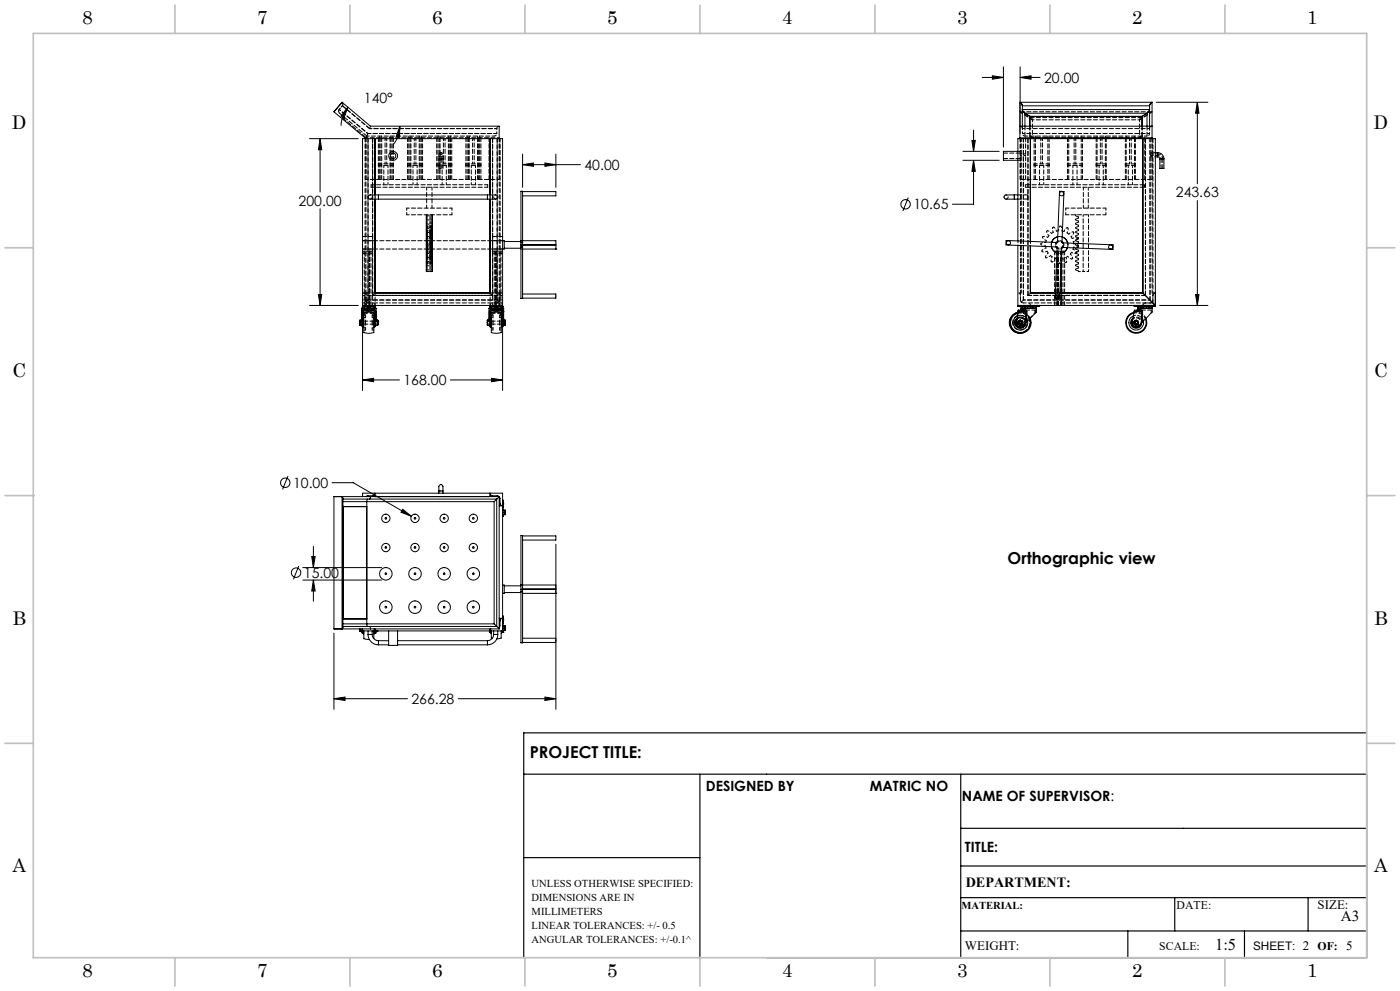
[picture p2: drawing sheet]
<svg xmlns="http://www.w3.org/2000/svg" width="420mm" height="297mm" viewBox="0 0 420 297" stroke-linecap="round" stroke-linejoin="round" font-family="sans-serif">
<g fill="none" stroke="#000" stroke-width=".35">
<path d="M410 219.6h-252.9v67.4M157.1 232h252.9v55h-180M210 232v55M288.2 232v55M157.1 257h52.9M288.2 248.2h121.8M288.2 259.5h121.8M288.2 279h121.8M288.2 269h121.8M338.3 279v8M352.4 269v10M373.3 279v8"/>
<path d="M392.4 269v10"/>
</g>
<g fill="none" stroke="#c0c0c0" stroke-width=".5">
<path d="M10 10h400v277h-400zM52.5 1.5v8.5M105 1.5v8.5M157.5 1.5v8.5M210 10h.1M210 1.5v8.5M262.5 1.5v8.5M315 1.5v8.5M367.5 1.5v8.5M1.5 74.3h8.5M410 74.3h8.5M1.5 148.5h8.5"/>
<path d="M10 148.5h.1M410 148.5h.1M410 148.5h8.5M1.5 222.8h8.5M410 222.8h8.5M52.5 287v8.5M105 287v8.5M157.5 287v8.5M210 287h.1M210 287v8.5M262.5 287v8.5M315 287v8.5"/>
<path d="M367.5 287v8.5"/>
</g>
<g fill="none" stroke="#000" stroke-width=".3">
<path d="M104.4 32.1l-1.2 3.2-.9-.6zM104.4 32.1l-1.5 2.6-.6 3M119.9 37.8l-.1 3.3-.9-.1zM119.9 37.8l-.4 2.9-1.5 2.7M292.1 39v6.4M294.7 23.2h6.3M297.7 22.7l3.3 .5-3.3 .5zM301 20v24.1M306 37.8h39.6M306 23.2l3.3-.5v1zM306 20v21.6M306 23.2h6"/>
<path d="M306.7 31.7h38.2M306.7 31.7v6.1M307.5 33.9l-.8-1.1h38.2l-.8 1.1M307.5 33.9l1.5 1M307.5 33.9h36.6M307.5 33.9v3.9M309 34.9h33.6M309 34.9v2.9M342.6 34.9v2.9M344.1 33.9l-1.5 1M344.1 33.9v3.9M344.9 31.7v6.1"/>
<path d="M345.6 30.7h-39.6l.5 .4 .2 .6M345.6 30.7l-.6 .6-.1 .4M345.6 30.7l-.5 .4-.2 .6M345.6 30.7v10.9M346.9 30.7h15.5M359.2 30.7l.5 3.2h-1zM359.2 30.7v24.4M92.9 41.6h14.6M96 41.6l.5 3.3h-1zM96 41.6v15.9M109.7 41.5v.1M109.8 41.6l-9.6-8.1 2.4-2.8 8.5 7.1h38.7v3.8"/>
<path d="M112.5 41.6v16.8M112.5 59.7v28.1h34.5v-28.1M113.5 58.4h-2.1a.69 .69 0 0 0-1 .7 .69 .69 0 0 0 1 .6h2.1M113.5 58.4v1.3M113.5 58.4h32.7M113.5 59.7h32.7M146.2 58.4h2.2a.69 .69 0 0 1 .9 .7 .69 .69 0 0 1-.9 .6h-2.2M146.2 58.4v1.3M147 41.6v16.8M156.3 57.3h.5v16.7h-.5zM156.8 49.4l3.3-.5v.9zM156.8 57.4h10v1.3h-10"/>
<path d="M156.8 46.2v10M156.8 49.4h17.3M163.5 48.9l3.3 .5-3.3 .4zM166.8 46.2v10M272.5 59.2l-1.6 4M288.9 45.4h10.9M288.9 48h10.9M291.6 42.1h1l-.5 3.3zM292.1 48l.5 3.4h-1zM292.1 48v13.2h-6.4M304.3 58.4h-2.1a.69 .69 0 0 0-1 .7 .69 .69 0 0 0 1 .6h2.1M304.3 58.4v1.3"/>
<path d="M304.3 58.4h1.1M304.3 59.7h1.1M305.4 45.4h-4.4v2.6h4.4M306 41.3h39.6M309.1 41.6v30.8M342.9 41.6v46.2M346.6 45.8h.7M346.6 47h.7M347.3 47l.5 .2 .1 .4M347.3 45.8a1.87 1.87 0 0 1 1.9 1.8M347.3 45.8v1.2M347.9 47.6v2.9h1.3v-2.9"/>
<path d="M347.9 47.6h1.3M96 62.6v28.9M150.8 72.1h.5v2.5h-.5M151.3 74.4h5M151.3 72.4h5M156.3 74.2h.5v15.3h-.5zM156.3 73.4h10.5M156.3 72.1h.5M156.8 72.1h10v1.3M156.8 74v.2M156.8 74.6h10M166.8 74.6h.1"/>
<path d="M166.8 73.4v1.2M301.8 72.1l15.3 .6 .8-15.4 1.3 .1-.6 15.3 15.3 .7v1.4l-15.3-.7-.7 15.4-1.4-.1 .7-15.3-15.4-.7zM305.4 72.2v-30.6h41.2v50.3h-6.3v-.4M305.4 73.6v18.3h6.5v-.4M309.1 73.7v14.1h7.5M315.4 73.9l.5 1.1 1.2 .8M316.8 74l.3 .4M317.1 74.2h.1M317.3 72.3l-.4 .4M317.3 71l-1 .5-.8 1.1M318.4 77.1v14.4M318.6 72.4l.3 .4"/>
<path d="M318.7 71l1.1 .8 .5 1M318.9 74.2l-.4 .3M320.3 74.2l-.8 1.1-1.1 .5M359.2 60.1v31.4M92.9 91.5h14.6M95.5 88.3h1l-.5 3.2zM108 96.7v.4M108 96.1v.2M108 96.7v.6M108 97.3v.2M108 96.1v.6M108 96.3v.4"/>
<path d="M108 95.9v.2M108 97.1h.6M108 96.3h.6M108 97.5h.6M108 95.9h.6M108 97.1v.2M108.4 92.5h4.5M108.4 92.5v3.4M108.6 93.3h.1M108.6 93.3v3.2M108.6 96.5v1.4h.3v-1.4M108.6 96.5h.3"/>
<path d="M108.7 92.2l-.3 .3M108.7 92.2h3.9M108.7 92.2l.1-50.6h42v50.6M108.7 91.9h3.9v.3M108.8 91.5h42M108.8 92.8v24.2M108.9 96.5l.1-3.3h3.3l.1 3.3M108.9 97.2h.1M108.9 96.3h.1M109 93l-.4 .3M109 93h3.3M109.1 93.8l.4-.1a3.9 3.9 0 0 1 2.6 .2v5.7a3.4 3.4 0 0 1-3 0z"/>
<path d="M109.1 95.2v3M109.1 92.7l-.1 .3M109.1 92.7h3M109.1 92.7l-.2 .1-.3 .5M109.1 94.5l-.2 .5M110.7 91.9v.3M112.1 95.2v3M112.1 92.7l.2 .3M112.1 92.7l.5 .3 .1 .3M112.1 94.5l.3 .5M112.3 93l.4 .3M112.3 97.2h.1"/>
<path d="M112.3 96.3h.1M112.4 96.5v1.4h.3v-1.4M112.4 96.5h.3M112.5 91.5v.4M112.6 92.2l.3 .3M112.7 93.3h.1M112.7 97.1h.6M112.7 96.3h.6M112.7 93.3v3.2M112.7 97.5h.6M112.7 95.9h.6M112.7 93.3v2.6"/>
<path d="M112.9 92.5v3.4M113.3 96.3v.4M113.3 95.9v.2M113.3 97.1v.2M113.3 97.2h.1M113.3 96.3h.1M113.3 97.3v.2M113.3 96.1v.2M113.3 96.7v.4M113.3 96.7v.6M113.3 96.1v.6M113.3 96.3v.9"/>
<path d="M146.2 96.1l.1 .2M146.2 96.7l.1 .4M146.2 96.7v.6M146.2 97.3l.1 .2M146.2 96.1v.6M146.3 96.3l-.1 .4M146.3 95.9l-.1 .2M146.3 97.1h.5M146.3 96.3h.5M146.3 97.5h.5M146.3 95.9h.5M146.3 97.1l-.1 .2"/>
<path d="M146.7 92.5h4.4M146.7 92.5v3.4M146.8 96.5v1.4h.3v-1.4M146.8 93.3h.1M146.8 96.5h.3M146.8 93.3v3.2M147 92.2l-.3 .3M147 92.2h3.8M147 91.9h3.8M147 91.5v.7M147.1 96.5l.1-3.3h3.4v3.3M147.1 97.2h.1"/>
<path d="M147.1 96.3h.1M147.2 93l-.4 .3M147.2 93h3.3M147.4 92.7l-.2 .3M147.4 92.7h3M147.4 92.7l-.5 .3-.1 .3M147.4 93.8l.3-.1a3.8 3.8 0 0 1 2.7 .2v5.7a3.3 3.3 0 0 1-3 0zM147.4 95.2v3M147.4 94.5l-.3 .5M148.9 91.9v.3M150.4 95.2l.1 .1v2.8l-.1 .1M150.4 94.5l.2 .5"/>
<path d="M150.4 92.7l.1 .3M150.4 92.7l.4 .3 .1 .3M150.5 93l.4 .3M150.5 97.2h.1M150.5 96.3h.1M150.6 96.5v1.4h.3v-1.4M150.6 96.5h.3M150.8 92.2l.3 .3M150.8 91.9h.1M150.8 92.8v24.2M150.9 93.3h.1M150.9 97.1l.7 .1"/>
<path d="M150.9 97.5h.6M150.9 95.9h.6M150.9 93.3v3.2M151.1 92.5v3.4M151.5 95.9l.1 .2M151.6 96.7v.6M151.6 96.1v.6M151.6 97.3l-.1 .2M151.6 96.3v.9M151.6 96.3h-.7M156.3 89.4h.5M156.8 88.1h10v1.3h-10"/>
<path d="M305.1 95.7a1.43 1.43 0 0 0 .4 2.3 1.43 1.43 0 0 0 2.1-1.1M305.2 95.4a1.67 1.67 0 0 0 .2 2.8 1.67 1.67 0 0 0 2.4-1.5M305.3 94.7a2.2 2.2 0 0 0-1.2 2.8 2.2 2.2 0 0 0 2.7 1.3 2.2 2.2 0 0 0 1.5-2.6M305.3 93.6a3.2 3.2 0 0 0-2.5 3.5 3.2 3.2 0 0 0 3.2 2.8M305.4 93.3l-.1 .4M305.4 93.3h2.4M305.4 93.8a2.96 2.96 0 0 0-2.1 3.8 2.96 2.96 0 0 0 3.8 1.9 2.96 2.96 0 0 0 1.8-3.9M305.4 96.7l.4 .6M305.4 96.7v.4l.4 .2M305.5 93.6a3.2 3.2 0 0 0-2.4 4 3.2 3.2 0 0 0 4.1 2.1 3.2 3.2 0 0 0 1.8-4.3M305.5 91.5v.4M305.6 93l-.6 3.5a1.19 1.19 0 0 0 .6 1.3 1.19 1.19 0 0 0 1.4-.3l.8-.8"/>
<path d="M305.8 97.3h.7M305.8 96.1l-.4 .6M305.8 96.1h.7M305.8 97.3l.3 .2 .4-.2M305.8 96.1l.3-.2 .4 .2M305.8 96.1l-.4 .2v.4M306.3 92.7l-.2 .3M306.3 92.5h.2M306.3 92.7h.2M306.3 91.9v.3h.5M306.3 92.5v.2M306.5 92.7l-.2 .3"/>
<path d="M306.5 96.1l.3 .6M306.5 96.1l.3 .2v.4M306.5 92.5h4.4M306.5 92.7h.6M306.5 91.9v.3M306.5 92.5v.2M306.6 92.2l-.3 .3M306.7 92.2l-.2 .3M306.8 96.7l-.3 .6M306.8 96.7v.4l-.3 .2M307 93h-1.6v.3M307 93l.8 .3"/>
<path d="M307.1 92.7l.6 .3 .2 .3M307.1 92.7l-.1 .3M307.6 91.9v.3M307.8 93.3h.1M307.8 93.3v3.4M307.9 96.6l-.1 .1M307.9 93.3v3.3M309.8 91.9v.3M310.7 92.2l.2 .3M310.9 92.5v1l-3 3.1M310.9 91.9v.3h-4.1M317.4 89.5v2"/>
<path d="M318 87.8h24.9M339.8 95.7a1.43 1.43 0 0 0 .4 2.3 1.43 1.43 0 0 0 2.1-1.1M339.9 95.4a1.68 1.68 0 0 0 .2 2.8 1.68 1.68 0 0 0 2.4-1.5M340 94.7a2.2 2.2 0 0 0-1.2 2.8 2.2 2.2 0 0 0 2.7 1.3 2.2 2.2 0 0 0 1.5-2.6M340.2 93.8a2.95 2.95 0 0 0-2.2 3.7 2.95 2.95 0 0 0 3.8 2 2.95 2.95 0 0 0 1.8-3.9M340.2 96.7l.3 .6M340.2 96.7v.4l.3 .2M340.2 93.6a3.2 3.2 0 0 0-2.4 4 3.2 3.2 0 0 0 4.1 2.1 3.2 3.2 0 0 0 1.9-4.3M340.3 93.3l-.6 3.2a1.19 1.19 0 0 0 .6 1.3 1.19 1.19 0 0 0 1.4-.3l.8-.8M340.3 93.3h2.2M340.5 97.3h.7M340.5 97.3l.4 .2 .3-.2"/>
<path d="M340.5 96.1h.7M340.5 96.1l.4-.2 .3 .2M340.5 96.1l-.3 .6M340.5 96.1l-.3 .2v.4M341.2 96.1l.4 .2v.4M341.2 96.1l.4 .6M341.2 92.7l-.2 .3M341.2 91.9v.3h4.5v-.3M341.2 92.5h4.5M341.2 92.7h.6M341.2 92.5v.2M341.5 92.2l-.3 .3"/>
<path d="M341.6 96.7l-.4 .6M341.6 96.7v.4l-.4 .2M341.7 93l.8 .3M341.7 93h-1.4v.3M341.8 92.7l.6 .3 .2 .3M341.8 92.7l-.1 .3M342.3 91.9h.1M342.3 91.9v.3M342.5 93.3h.1M342.5 93.3v3.4M342.6 96.6l-.1 .1M342.6 93.3v3.3"/>
<path d="M342.9 87.8l3.7 3.7h-41.2M344.6 91.9h.1M344.6 91.9v.3M345.4 92.2l.3 .3M345.7 92.5v1l-3.1 3.1M346.6 87.8l-.7 .5v1.6a.85 .85 0 0 1-.9 .9h-1.5l-.4 .2-.2 .5M347.9 91.5h14.5M358.7 88.3h1l-.5 3.2zM108.8 113.9l3.3-.5v1zM108.8 113.9h11M135.1 113.9h15.7M147.5 113.4l3.3 .5-3.3 .5z"/>
<path d="M86.4 142.7l-1.6 4M99.6 144.7h6.4l17.4 10M102.6 148.8l.3 .6M102.6 148.8v39.7l.3-.5v-38.6M102.9 151.7l.1 .1M102.9 149.6h46.1M102.9 150.4h45.3M103 151.8v33.7M103 151.8h7M108.8 148.8v-1h42v41.3h-42v-.6M110.3 149.6l-.3 .6v36.9l.3 .6M111.1 148.8l-.2 .8"/>
<path d="M111.8 148.6l.6-.4 .1-.4v1M112.5 148.6h-2.3l-.4 .2M120.8 152.6l2.6 2.1-3.1-1.2zM131.7 147.1v-.7a.76 .76 0 0 1 .6-1.2 .76 .76 0 0 1 .6 1.2v.7M131.7 148.8h.1M131.7 147.1h1.2M131.7 147.1v.7M132.9 148.8h.1M132.9 147.1v.7M147 148.6h2.3l.5 .2M147.8 148.6l-.7-.4-.1-.4v1M148.2 150.4v36.6"/>
<path d="M149 149.6l-.8 .8M149 149.6v38.1M149.8 148.8l.2 .5v2.3M149.8 148.8l-.8 .8M149.8 148.8h-49.6v39.7h49.6M149.8 148.8v39.7M149.8 151.6h1M150 150.8l.1 .4 .7 .4M150.8 152.1h.1M150.8 149.9h.1M150.8 150.5v1M150.8 149.9l.3 .9-.3 1.3"/>
<path d="M150.8 154.1l.1 .1M150.9 151.8v.1M150.9 151.9l-.1 .4M150.9 151.9l-.1 2.8M150.9 153.6h.6M150.9 152.9h.6M151.5 152.9l.1 .3M151.5 153.6l.1 .3M151.6 153.2v.7M151.6 153.2l-.1 .4M151.6 153.9l-.1 .4M151.6 153.9v.4h-.7"/>
<path d="M151.6 154h.1M151.6 153.1h.1M151.6 153.1v.9M89.6 169.6l-1.6 4M90.8 170.1h23.7M90.8 173.8h23.7M93.5 166.8h1l-.5 3.3zM94 163.8v6.3M94 173.8v6.4M94 173.8l.5 3.3h-1zM150.8 175.3h.5v2.5h-.5M151.3 177.6h5"/>
<path d="M151.3 175.6h5M156.3 160.5h.5v16.7h-.5zM156.3 177.3h.5v15.3h-.5zM156.3 176.6h.5M156.3 175.3h.5M156.8 175.3h10v1.3M156.8 177.2v.1M156.8 160.6h10v1.3h-10M156.8 176.6h10M156.8 177.8h10M166.8 177.8h.1M166.8 176.6v1.2"/>
<path d="M166.8 163.1v49.5M100.2 189.8v22.8M102.9 187.7h46.1M102.9 187h45.3M103 185.5l-.1 .1M103 185.5h7M107.9 188.8l.1 .4M107.9 188.5v.3M108 189.2h.6M108 188.5l-.1 .3M108.6 189.6h.1M108.6 188.5v1.1"/>
<path d="M108.6 189.6h.3M108.8 189l-.2 .1M108.9 189.6l.1-.5 .1 .9M108.9 189.6h.1M109.1 189.1v2.3l1.7 .3M110.4 190.1a3.1 3.1 0 0 0 3.1 3.1M110.4 190.1h1.3M110.4 189.1v1M110.9 187.7l.2 .8M111.7 190.1a1.93 1.93 0 0 0 1.8 1.9M111.7 189.1v1M112.1 189.1v2.3"/>
<path d="M112.2 188.5l.3 .6v-.6M112.3 189.1l-.2 .9M112.4 189.1h.1M112.4 189.6h.1M112.4 189.1v.5M112.4 189.6h.3M112.7 189.1h.1M112.7 189.6h.1M112.7 189.1v.5M112.7 189.2h.6M113.3 189.1v.1M113.5 192v1.2"/>
<path d="M113.5 192h3.1M113.5 193.2h3.1M116.6 189.1v4.3h2.7v-4.3M119.3 192h26.9M119.3 193.2h26.9M146.2 192v1.2M146.8 189.5h.1M146.8 189.1v.4M146.8 189.5h.3M147 188.5v.6l.3-.6M147.1 189.5h.1M147.1 189.1v.4"/>
<path d="M147.2 189.1l.2 .7M147.4 189.1v2.1l.3 .1M148.1 190.1a1.93 1.93 0 0 1-1.9 1.9M148.1 190.1h1.2M148.1 189.1v1M148.2 187l.8 .7M149 187.7l.8 .8M149.3 190.1a3.1 3.1 0 0 1-3.1 3.1M149.3 189.1v1M149.8 185.3h1l-.6 .3-.2 .5M150 185.3v2.3l-.2 .5M150.4 189.1v2.1l-1.4 .3"/>
<path d="M150.5 189.1v.7h-.1M150.6 189.5h.1M150.6 189.1v.4M150.6 189.5h.3M150.8 186.8h.1M150.8 184.6h.1M150.8 185.2v1.1M150.8 184.6l.3 .9-.3 1.4M150.8 188.8l.1 .1M150.9 186.5v.1M150.9 189.5h.1M150.9 186.6l-.1 .4"/>
<path d="M150.9 186.6v2.9M150.9 188.3h.6M150.9 187.6h.6M151.5 187.6l.1 .4M151.5 188.3l.1 .4M151.6 188.7l-.1 .3M151.6 188v.7M151.6 188l-.1 .3M151.6 188.7v.3h-.7M151.6 188.7h.1M151.6 187.9h.1M151.6 187.9v.8"/>
<path d="M156.3 192.6h.5M156.8 191.3h10v1.2h-10M100.2 209.4h22M100.2 209.4l3.3-.5v1zM137.5 209.4h29.3M163.5 208.9l3.3 .5-3.3 .5z"/>
<circle cx="117.9" cy="46.7" r="1.34"/>
<circle cx="117.9" cy="46.7" r=".82"/>
<circle cx="318.5" cy="58.1" r=".63"/>
<circle cx="271.7" cy="61.2" r="1.41"/>
<circle cx="302.5" cy="72.8" r=".63"/>
<circle cx="333.2" cy="74" r=".63"/>
<circle cx="306.1" cy="96.7" r=".36"/>
<circle cx="306.2" cy="96.7" r=".45"/>
<circle cx="317.2" cy="88.7" r=".63"/>
<circle cx="340.9" cy="96.7" r=".45"/>
<circle cx="340.9" cy="96.7" r=".37"/>
<circle cx="85.6" cy="144.7" r="1.41"/>
<circle cx="115.7" cy="155.3" r="1.25"/>
<circle cx="115.8" cy="155.4" r=".24"/>
<circle cx="124.5" cy="155.3" r="1.25"/>
<circle cx="124.5" cy="155.4" r=".24"/>
<circle cx="133.3" cy="155.3" r="1.26"/>
<circle cx="133.3" cy="155.4" r=".24"/>
<circle cx="142" cy="155.3" r="1.26"/>
<circle cx="142" cy="155.4" r=".24"/>
<circle cx="88.8" cy="171.6" r="1.41"/>
<circle cx="115.7" cy="172" r="1.87"/>
<circle cx="115.7" cy="164.1" r="1.25"/>
<circle cx="115.8" cy="172" r=".24"/>
<circle cx="115.8" cy="164.1" r=".24"/>
<circle cx="124.5" cy="172" r="1.87"/>
<circle cx="124.5" cy="164.1" r="1.25"/>
<circle cx="124.5" cy="172" r=".24"/>
<circle cx="124.5" cy="164.1" r=".24"/>
<circle cx="133.2" cy="172" r="1.87"/>
<circle cx="133.3" cy="164.1" r="1.26"/>
<circle cx="133.3" cy="172" r=".24"/>
<circle cx="133.3" cy="164.1" r=".24"/>
<circle cx="142" cy="164.1" r="1.26"/>
<circle cx="142" cy="172" r="1.86"/>
<circle cx="142" cy="172" r=".24"/>
<circle cx="142" cy="164.1" r=".24"/>
<circle cx="115.7" cy="182" r="1.88"/>
<circle cx="115.8" cy="182" r=".25"/>
<circle cx="124.5" cy="182" r="1.88"/>
<circle cx="124.5" cy="182" r=".25"/>
<circle cx="133.2" cy="182" r="1.88"/>
<circle cx="133.3" cy="182" r=".25"/>
<circle cx="142" cy="182" r=".25"/>
<circle cx="142" cy="182" r="1.87"/>
</g>
<circle cx="317.9" cy="73.4" r="1.25" fill="none" stroke="#808080" stroke-width=".3"/>
<path d="M95.5 88.3h1l-.5 3.2zM96 41.6l.5 3.3h-1zM147.5 113.4l3.3 .5-3.3 .5zM108.8 113.9l3.3-.5v1zM119.9 37.8l-.1 3.3-.9-.1zM104.4 32.1l-1.2 3.2-.9-.6zM163.5 48.9l3.3 .5-3.3 .4zM156.8 49.4l3.3-.5v.9zM359.2 30.7l.5 3.2h-1zM358.7 88.3h1l-.5 3.2zM306 23.2l3.3-.5v1zM297.7 22.7l3.3 .5-3.3 .5zM291.6 42.1h1l-.5 3.3zM292.1 48l.5 3.4h-1zM163.5 208.9l3.3 .5-3.3 .5zM100.2 209.4l3.3-.5v1zM93.5 166.8h1l-.5 3.3zM94 173.8l.5 3.3h-1zM120.8 152.6l-.5 .9 3.1 1.2z" fill="#000"/>
<path d="M111 58.4a.62 .62 0 0 1 .7 .6 .62 .62 0 0 1-.7 .7M148.7 58.4a.62 .62 0 0 0-.6 .6 .62 .62 0 0 0 .6 .7M301.8 58.4a.62 .62 0 0 1 .7 .6 .62 .62 0 0 1-.7 .7" fill="none" stroke="#000" stroke-width=".3" stroke-dasharray="1.3 .6" stroke-dashoffset="1"/>
<g fill="none" stroke="#000" stroke-width=".3" stroke-dasharray="1.3 .6" stroke-dashoffset=".5">
<path d="M132.3 47.6h.2h-.5h.3M309 40.8l.7 .5M342.6 40.8l-.7 .5M345.2 46.6h2.1M347.3 46.1v.5v-.5M347.3 46.1h-2.1M348.8 47.6h-.5h.5M108.8 75.3h1M108.8 75.9h1M109.8 75.3h1M109.8 70.9h-1M110.8 75.3h1"/>
<path d="M127.9 72.1v-1M127.9 69.1v-1M129.4 72.1v-1M129.4 69.1v-1M135.6 62.4h-13.6M135.6 64.4h-13.6M147.8 75.3h1M148.8 75.3h1M149.8 75.3h1M149.8 75.9h1M150.8 70.9h-1M316.4 75.3h1"/>
<path d="M317.4 75.3h1M318.4 75.3h1M323.5 80l-.9-.4M323.5 79.1l-.9 .3M323.5 78.7l-.9-.3M323.5 77.8l-.9 .3M323.5 77.5l-.9-.4M323.5 76.6l-.9 .3M323.5 76.2l-.9-.3M323.5 75.3l-.9 .4M323.5 75l-.9-.3M323.5 74.1l-.9 .3"/>
<path d="M323.5 73.7l-.9-.3M323.5 72.8l-.9 .4M323.5 72.5l-.9-.3M323.5 71.6l-.9 .3M323.5 71.2l-.9-.3M323.5 70.3l-.9 .4M323.5 70l-.9-.3M323.5 69.1l-.9 .3M323.5 68.7l-.9-.3M323.5 67.8l-.9 .4M323.5 67.5l-.9-.3M323.5 66.6l-.9 .3"/>
<path d="M323.5 66.3l-.9-.4M323.5 65.4l-.9 .3M323.5 65l-.9-.3M109.7 96.7v-2.2M109.7 98.9v-2.2M109.8 87.8h-1M111.7 96.7v-2.2M111.7 98.9v-2.2M111.8 88.5l.7-.7M147.8 88.5l-.8-.7M147.9 96.7v-2.2M147.9 98.9v-2.2"/>
<path d="M149.8 87.8h1M149.9 96.7v-2.2M149.9 98.9v-2.2M306.4 87.8h-1M306.8 92.9l.9 .4M306.9 92.7l.8 .6M307 92.9l.8 .4M307.7 93.3l-.9-.4M307.7 93.3h-2.1M307.7 93.3l-.8-.6M307.9 93.3l-.8-.6M308.4 88.5l.7-.7"/>
<path d="M310.8 93.5v-1M323.5 81.2l-.9-.3M323.5 80.3l-.9 .3M341.7 92.9l.9 .4M342.6 93.3l-.8-.6M345.6 87.8h1"/>
</g>
<g fill="none" stroke="#000" stroke-width=".3" stroke-dasharray="1.3 .6">
<path d="M101.9 33.9l8.2 6.9M102.7 35.2l.3-.3M342.6 35.2h-33.6M109.7 41.2l.4-.4M109.8 41.5v-.2M110.1 40.8v.5M113.5 49.1v.5M113.9 40.8v.5M114.3 49.1v.5M114.5 40.8v.5M115.5 41.6h.5M117 41.3v-.5"/>
<path d="M117.3 49.6v-.5M117.6 41.3v-.5M118 49.6v-.5M122.3 49.1v.5M122.6 40.8v.5M123 49.1v.5M123.3 40.8v.5M124.3 41.6h.5M125.8 41.3v-.5M126 49.6v-.5M126.4 41.3v-.5M126.8 49.6v-.5"/>
<path d="M131 49.1v.5M131.4 40.8v.5M131.8 49.1v.5M132 40.8v.5M133 41.6h.5M134.5 41.3v-.5M134.8 49.6v-.5M135.1 41.3v-.5M135.5 49.6v-.5M139.8 49.1v.5M140.1 40.8v.5M140.5 49.1v.5"/>
<path d="M140.8 40.8v.5M141.8 41.6h.5M143.3 41.3v-.5M143.5 49.6v-.5M143.9 41.3v-.5M144.3 49.6v-.5M146 41.5l.1-.2M147.8 41.5v47M156.3 57.4h.5M301 47.5h5M306 45.9h-5M308.3 59v-.6"/>
<path d="M308.3 59.7v-.7M308.4 41.5v47M309 41.2h33.6M309 41.2v-.4M309.7 41.5v-.2M310.2 49.1v.5M310.6 40.8v.5M312.2 41.6h.5M314.4 41.3v-.5M314.7 49.6v-.5M320.2 49.1v.5M320.6 40.8v.5"/>
<path d="M322.2 41.6h.5M324.4 41.3v-.5M324.7 49.6v-.5M328.9 49.1v.5M329.1 40.8v.5M330.1 41.6h.5M331.6 41.3v-.5M331.9 49.6v-.5M337.6 49.1v.5M337.9 40.8v.5M338.9 41.6h.5M340.4 41.3v-.5"/>
<path d="M340.6 49.6v-.5M341.9 41.3v.2M342.6 41.2v-.4M343.6 41.5v47M127.9 64.4h.1M127.9 64.4v.3M127.9 65v-.3M127.9 66.9v.3M127.9 67.5v-.3M127.9 65.7v.2M127.9 66.3v-.4M127.9 65.7v-.3"/>
<path d="M127.9 66.9v-.3M127.9 68.2v-.4M127.9 68.2v.2M127.9 69.4v.3M127.9 69.4v-.3M127.9 68.7v-.3M127.9 70v-.3M127.9 71.9v-.3M127.9 70.7v-.4M127.9 71.2v-.3M127.9 70.7v.2M127.9 75v-.3"/>
<path d="M127.9 71.9v.3M127.9 73.7v-.3M127.9 74.4v.3M127.9 72.5v-.3M127.9 73.2v-.4M127.9 73.2v.2M127.9 75.7v-.4M127.9 74.4v-.3M127.9 76.2v-.3M127.9 75.7v.2M127.9 78.1v.3M127.9 77.5v-.4"/>
<path d="M127.9 76.9v-.3M127.9 76.9v.2M127.9 78.1v-.3M127.9 79.4v.2M127.9 79.4v-.3M127.9 80v-.4M127.9 78.7v-.3M127.9 65.4v-.4M127.9 66.6v-.3M127.9 70.3v-.3M127.9 69.1v-.4M127.9 67.8v-.3"/>
<path d="M127.9 71.6v-.4M127.9 72.8v-.3M127.9 74.1v-.4M127.9 75.3v-.3M127.9 77.8v-.3M127.9 76.6v-.4M127.9 79.1v-.4M127.9 73.3v-.3M127.9 73.7v-.4M127.9 72.7v.3M127.9 75.4v-.2M127.9 75.5v-.1"/>
<path d="M127.9 71.1v-.2M127.9 70.8v.1M127.9 77.3v-.2M127.9 72.7v-.6M127.9 69.3v-.2M127.9 75.8v-.3M127.9 70.8v-.2M127.9 78.5v-.1M127.9 68.1v-.1M127.9 78.5v.5M127.9 68v-.2M127.9 79h.1"/>
<path d="M129.4 73.3v-.3M129.4 73.7v-.4M129.4 73v-.3M129.4 75.4v-.2M129.4 75.5v-.1M129.4 71.1v-.2M129.4 70.9v-.1M129.4 77.3v-.2M129.4 72.7v-.6M129.4 69.3v-.2M129.4 75.8v-.3M129.4 70.8v-.2"/>
<path d="M129.4 78.5v-.1M129.4 68.1v-.1M129.4 79v-.5M129.4 68v-.2M129.4 79h.1M129.7 64.4h.1M129.7 64.4v.3M129.7 65v-.3M129.7 66.9v.3M129.7 67.5v-.3M129.7 65.7v.2M129.7 66.3v-.4"/>
<path d="M129.7 65.4v.3M129.7 66.6v.3M129.7 67.8v.4M129.7 68.2v.2M129.7 69.4v.3M129.7 69.1v.3M129.7 68.7v-.3M129.7 70v-.3M129.7 71.6v.3M129.7 70.3v.4M129.7 71.2v-.3M129.7 70.7v.2"/>
<path d="M129.7 75v-.3M129.7 71.9v.3M129.7 73.7v-.3M129.7 74.4v.3M129.7 72.5v-.3M129.7 72.8v.4M129.7 73.2v.2M129.7 75.3v.4M129.7 74.1v.3M129.7 76.2v-.3M129.7 75.7v.2M129.7 78.1v.3"/>
<path d="M129.7 77.5v-.4M129.7 76.6v.3M129.7 76.9v.2M129.7 77.8v.3M129.7 79.4v.2M129.7 79.1v.3M129.7 80v-.4M129.7 78.7v-.3M129.7 65.4v-.4M129.7 66.6v-.3M129.7 70.3v-.3M129.7 69.1v-.4"/>
<path d="M129.7 67.8v-.3M129.7 71.6v-.4M129.7 72.8v-.3M129.7 74.1v-.4M129.7 75.3v-.3M129.7 77.8v-.3M129.7 76.6v-.4M129.7 79.1v-.4M156.3 74.1h.5M156.3 74.2h.5M156.3 74.1v-.1M156.3 72.8h.5"/>
<path d="M156.3 72.6h.5M156.3 72.7h.5M156.3 74.7h.5M156.3 74.1h.1M156.3 73.4h.5M312.3 73.3v-.3M312.6 75.4l-.1-.2M312.7 71.1l.2-.2M313.8 77.3l-.2-.2M314 69.3l.2-.2M315.4 73.9v-.5M315.6 78.5l-.2-.1"/>
<path d="M315.8 68.1l.3-.1M317.8 79h-.3M318 67.8h.3M319.9 78.6l-.2 .1M320.1 68.2l.3 .2M320.4 73.4l-.1-.6M321.8 77.4l-.2 .2M321.9 69.5l.2 .2M322.6 79.4v.2M322.6 78.1v.3M322.6 76.9v.2M322.6 75.7v.2"/>
<path d="M322.6 74.4v.3M322.6 73.2v.2M322.6 71.9v.3M322.6 70.7v.2M322.6 69.4v.3M322.6 68.2v.2M322.6 66.9v.3M322.6 65.7v.2M322.6 64.4v.3M322.8 64.4h-.2M323 75.6l-.1 .3M323.1 71.3l.1 .3"/>
<path d="M323.5 73.5v.3M323.5 79.1v-.4M323.5 77.8v-.3M323.5 76.6v-.4M323.5 75.3v-.3M323.5 74.1v-.4M323.5 72.8v-.3M323.5 71.6v-.4M323.5 70.3v-.3M323.5 69.1v-.4M323.5 67.8v-.3M323.5 66.6v-.3"/>
<path d="M323.5 65.4v-.4M108.5 95.8a2.21 2.21 0 0 1 2.2-2.3 2.21 2.21 0 0 1 2.2 2.3M108.6 96.7v-.1M108.9 93.3l.1-.4M108.9 96.5v-3.2M108.9 97.5h-.3M108.9 93.3h.1M108.9 96.7v-.2M109 92.9h-.2M109 93.2l.3-.3M109.1 91.5v.3M109.2 98.9h.5"/>
<path d="M109.2 98.2l.5 .2M109.7 94.5h-.5M109.7 95l-.5 .2M109.7 91.8v-.3M111.7 91.5v.3M111.7 98.9h.5M111.7 98.4l.5-.2M111.8 88.5v-47M112.2 94.5h-.5M112.2 95.2l-.5-.2M112.3 91.8v-.3M112.3 93.2l-.3-.3"/>
<path d="M112.3 92.9l.1 .4M112.4 93.3h.1M112.4 93.3v3.2M112.4 96.5v.2M112.6 92.9h-.3M112.7 97.5h-.3M112.7 96.6v.1M127.9 80.6v-.3M127.9 80.6v.3M127.9 81.2v-.3M127.9 80.3v-.3M127.9 81.4v-.2"/>
<path d="M129.7 80.3v.3M129.7 80.6v.3M129.7 81.2v-.3M129.7 80.3v-.3M129.7 81.2v.2M146.7 95.8a2.21 2.21 0 0 1 2.2-2.3 2.21 2.21 0 0 1 2.2 2.3M146.9 96.7l-.1-.1M147.1 93.3l.1-.4M147.1 96.5v-3.2M147.2 97.5h-.3M147.2 93.3h-.1M147.2 96.7l-.1-.2"/>
<path d="M147.2 92.9h-.2M147.3 93.2l.3-.3M147.3 91.5v.3M147.4 98.9h.5M147.4 98.2l.5 .2M147.9 94.5h-.5M147.9 95l-.5 .2M147.9 91.8v-.3M149.9 91.5v.3M149.9 98.9h.5M149.9 98.4l.5-.2M150.4 94.5h-.5"/>
<path d="M150.4 95.2l-.5-.2M150.5 91.8v-.3M150.5 93.2l-.3-.3M150.6 92.9l.1 .4M150.6 93.3h.1M150.7 93.3v3.2M150.7 96.5l-.1 .2M150.8 92.9h-.2M150.9 97.5h-.3M151 96.6l-.1 .1M305.3 96.3v.4M305.3 96.7v.4"/>
<path d="M305.3 97.1l.3 .2M305.4 93.2h.2M305.6 96.1l-.3 .2M305.6 97.3l.4 .2M305.8 91.5v.3M306 91.5v.3M306 95.9l-.4 .2M306 97.5l.3-.2M306.3 97.3l.4-.2M306.3 96.1l-.3-.2M306.4 91.8v-.3M306.5 92.7h.4"/>
<path d="M306.6 91.8v-.3M306.6 92.9l-.4 .3M306.7 97.1v-.4M306.7 96.7v-.4M306.7 96.3l-.4-.2M306.8 92.9l-.5 .3M306.8 92.9l.1-.2M306.8 93.2l.3-.3M306.9 92.7h-.5M307 92.9l.1-.2M307 93.2l.3-.3M307.1 92.7h-.6"/>
<path d="M307.2 92.9h-.1M307.3 92.9h-.3M307.5 92.2v-.4M307.6 92.9l.3 .4M307.7 93.3h.1M307.7 93.3h.2M307.7 96.6v-3.3M307.7 93.3v3.3M307.7 96.6v.1M307.8 92.9h-.2M307.8 92.9l.2 .4M307.8 92.9h-.5"/>
<path d="M307.9 93.3h.1M307.9 93.3l-.3-.4M307.9 93.3v3.2M307.9 96.5v-3.2M307.9 96.6v-3.3M308 93.3l-.2-.4M308 93.3v3.2M308 96.5v-3.2M308.4 88.5v-47M309.7 92.2v-.4M310.7 91.5v.3M310.8 92.2v-.4"/>
<path d="M310.8 92.5l-.3-.3M310.9 91.5v.3M311.3 91.8v-.3M311.5 91.8v-.3M311.7 91.8v-.3M322.6 80.6v.3M323.5 81.2v.2M323.5 80.3v-.3M340.7 91.5v.3M341.3 91.8v-.3M341.5 92.9l-.4 .3M341.7 93.2l.3-.3"/>
<path d="M341.7 92.9l.1-.2M341.8 92.7h-.5M342 92.9h-.3M342.5 92.9l.3 .4M342.5 92.9h-.5M342.6 93.3h.2M342.6 93.3h.1M342.6 96.6v-3.3M342.8 93.3l-.3-.4M342.8 93.3v3.2M342.8 96.5v-3.2M343.6 88.5v-47"/>
<path d="M345.6 91.5v.3M345.9 88.5v-47M346.2 91.8v-.3"/>
</g>
<g fill="none" stroke="#000" stroke-width=".3" stroke-dasharray="1.3 .6" stroke-dashoffset=".4">
<path d="M111.2 37.8l-.3 .7M306.7 37.8v.7M344.9 38.5v-.7M110.1 40.8l-.3 .7M110.3 40l-.2 .8M111.3 55.4v.7M132.3 47.6h-.6h1.2h-.6M146.3 55.4v.7M149.8 41.5v46.3M304.3 59v-.6v1.3v-.7M307.5 40.8h36.6M307.6 55.4v.7"/>
<path d="M343.4 55.4v.7M345.6 41.5v46.3M348.8 47.6a1.5 1.5 0 0 0-1.5-1.5M111.8 75.8v15.7M111.8 75.8v-2.4M127.9 74.3v.9M128 62.4v-6.3M129.4 75.2v-.9M129.6 62.4v-6.3M147.8 75.8v-2.4M147.8 75.8v15.7M315.4 73.4l.1-.8"/>
<path d="M318.9 74.1l.2-.7M320.3 74.2l.1-.8M325 62.4v-6.3M326.5 62.4v-6.3M108.6 96.6l-.1-.7M109.8 87.8v-46.3M109.8 90.5l.6-.6M112.9 95.9l-.2 .7M146.8 96.6l-.1-.7M149.8 90.5l-.6-.6M151.1 95.9l-.1 .7M303.8 96.7a2.2 2.2 0 0 1 3.2-2 2.2 2.2 0 0 1 .3 3.8 2.2 2.2 0 0 1-3.5-1.4v-.4"/>
<path d="M305.3 96.7l.3 .6M305.4 93.3h2.3M305.5 93.8a2.95 2.95 0 0 1 3.4 1.8M305.6 93.3h2.3M305.6 97.3h.7M305.6 96.1l-.3 .6M306.3 96.1h-.7M306.3 97.3l.4-.6M306.3 96.7a.37 .37 0 0 0-.5-.3 .37 .37 0 0 0-.1 .6 .37 .37 0 0 0 .6-.2v-.1M306.4 87.8v-46.3M306.4 90.5l.6-.6M306.7 96.7l-.4-.6"/>
<path d="M306.8 93.2l.9 .1M307 93.2l.8 .1M307 90.8h36.6M307.7 93.3h-2.3M307.7 93.3l-.9-.1M307.9 93.3h-2.3M307.9 93.3l-.9-.1M309.1 95.4a3.2 3.2 0 0 0-3.6-1.8M310.5 93.8v-.9M310.6 93.8v-.9M310.8 93.5l-3.1 3.1M340.2 93.8a2.95 2.95 0 0 1 3.4 1.8"/>
<path d="M340.3 93.3h2.3M341.7 93.2l.9 .1M342.6 93.3h-2.3M342.6 93.3l-.9-.1M343.8 95.4a3.2 3.2 0 0 0-3.6-1.8M345 90.8h.9M345.4 93.8v-.9M345.9 90.8v-.9"/>
</g>
<g fill="none" stroke="#000" stroke-width=".3" stroke-dasharray="1.3 .6" stroke-dashoffset=".8">
<path d="M101.8 32.8l8.5 7.2M110.3 40l-8.5-7.2M132.3 46.1a.25 .25 0 0 0-.2 .4 .25 .25 0 0 0 .4 0 .25 .25 0 0 0-.1-.4h-.1M306 46.6h1.7M307.7 46.1h-1.7M347.3 46.6a1 1 0 0 1 1 1M127.9 73h1.5M127.9 75.2h1.5M127.9 70.9h1.5M127.9 77.1h1.5M127.9 69.1h1.5M127.9 78.4h1.5"/>
<path d="M127.9 68h1.5M127.9 79h1.5M127.9 67.8h1.5M127.9 78.7h1.5M127.9 68.4h1.5M127.9 77.6h1.5M127.9 75.9h1.5M127.9 69.7h1.5M127.9 73.8h1.5M127.9 71.6h1.5M127.9 73.7h1.5M127.9 75.5h1.5"/>
<path d="M127.9 74.6h1.5M127.9 74.1h1.5M129.4 73.3h-1.5M129.4 73.7h-1.5M129.4 72.7h-1.5M129.4 75.4h-1.5M129.4 74.3h-1.5M129.4 72.1h-1.5M129.4 71.1h-1.5M129.4 75.3h-1.5M129.4 71.2h-1.5M129.4 77.3h-1.5"/>
<path d="M129.4 75.8h-1.5M129.4 70.6h-1.5M129.4 69.3h-1.5M129.4 77h-1.5M129.4 76.6h-1.5M129.4 78.5h-1.5M129.4 69.6h-1.5M129.4 70h-1.5M129.4 68.1h-1.5M129.4 77.5h-1.5M129.4 77.4h-1.5M129.4 69.2h-1.5"/>
<path d="M129.4 67.8h-1.5M129.4 79h-1.5M129.4 77.6h-1.5M129.4 68.2h-1.5M129.4 69.4h-1.5M129.4 78.6h-1.5M129.4 77.2h-1.5M129.4 69.8h-1.5M129.4 76.8h-1.5M129.4 69.5h-1.5M129.4 70.2h-1.5M129.4 76.1h-1.5"/>
<path d="M129.4 70.9h-1.5M129.4 75.6h-1.5M129.4 71.3h-1.5M129.4 71.5h-1.5M129.4 74.7h-1.5M129.4 72.4h-1.5M129.4 74.1h-1.5M129.4 73.5h-1.5M129.4 73.1h-1.5M129.4 70.8h-1.5M312.3 73l1.4-.3M312.5 75.2l1.3-.9"/>
<path d="M312.9 70.9l1.4 .3M313.6 77.1l.9-1.3M313.7 73.7l-1.4-.4M313.9 72.1l-1.2-1M314.1 75.3l-1.5 .1M314.2 69.1l1.2 .9M314.7 70.6l-.7-1.3M315.1 76.6l-1.3 .7M315.4 78.4l.3-1.4M316 69.6l-.2-1.5M316.1 68l.8 1.3M316.6 77.4l-1 1.1"/>
<path d="M317.5 79l-.3-1.5M317.6 69.2l.4-1.4M318.2 77.6l-.4 1.4M318.3 67.8l.3 1.4M319.2 69.4l.9-1.2M319.7 78.7l-.9-1.2M319.8 77.2l.1 1.4M320.4 68.4l-.3 1.4M320.6 70.2l1.3-.7M321.1 76.1l.7 1.3M321.6 77.6l-1.3-.8M321.7 71.5l1.4-.2"/>
<path d="M321.9 74.7l1.1 .9M322.1 73.1l1.4 .4M322.1 69.7l-.8 1.2M322.9 75.9l-1.4-.3M323.2 71.6l-1.2 .8M323.5 73.8l-1.5 .3M108.9 96.5v-1.5M110.4 90.8h-1.6M112.4 95v1.5M147.1 96.5l.1-1.5M150.6 95l.1 1.5M150.8 90.8h-1.6"/>
<path d="M326.6 81.4h-1.6"/>
</g>
<g fill="none" stroke="#000" stroke-width=".3" stroke-dasharray="1.3 .6" stroke-dashoffset="-.1">
<path d="M345.6 33.5h-39.6M307.6 55.4h35.8M307.6 56.1h35.8M345.6 53.8h-39.6M109 97.1h3.3M109.2 94.5a1.89 1.89 0 0 1 3 0M112.3 96.2h-3.3M147.2 97.1h3.3M147.4 94.5a1.89 1.89 0 0 1 3 0M150.5 96.2h-3.3M303 96.7a2.95 2.95 0 0 1 4.3-2.6 2.95 2.95 0 0 1 .4 5 2.95 2.95 0 0 1-4.6-1.9l-.1-.5M304.5 96.7a1.44 1.44 0 0 1 2.1-1.3 1.44 1.44 0 0 1 .3 2.4 1.44 1.44 0 0 1-2.3-.8l-.1-.3"/>
<path d="M307.7 96.7v-3.4M307.7 93.3v3.4M307.9 96.7v-3.4M307.9 93.3v3.4M342.6 96.7v-3.4M342.6 93.3v3.4"/>
</g>
<g fill="none" stroke="#000" stroke-width=".3" stroke-dasharray="1.3 .6" stroke-dashoffset=".6">
<path d="M101.8 32.8l-.2 .6 .3 .5M101.9 33.9l-.3-.6 .2-.5M102.6 30.6l.3 .5-.2 .6M102.7 31.7l.2-.6-.3-.5M103 34.9l.3 .5-.2 .5M103.1 35.9l.2-.5-.3-.5M110.9 38.5h38.1M149 38.5l.2-.4 .6-.3M149 38.5h-38.1M306.7 38.5h38.2M306.7 38.5l-.2-.4-.5-.3M345.6 37.8l-.5 .2-.2 .5"/>
<path d="M110.1 40.8h38.2M112.5 58.4v1.3M112.5 59.7v-1.3M113.5 58.4v1.3M115.1 49.6v5.8M116.4 55.4v-5.8M123.9 49.6v5.8M125.1 55.4v-5.8M131.7 50.4h1.2M131.7 46.4v1.2M132 46.4v1.2M132.3 45.7a.62 .62 0 0 0-.6 .9 .62 .62 0 0 0 1 .2 .62 .62 0 0 0-.2-1l-.2-.1"/>
<path d="M132.5 47.6v-1.2M132.6 49.6v5.8M132.9 47.6v-1.2M133.9 55.4v-5.8M141.4 49.6v5.8M142.6 55.4v-5.8M146.2 58.4v1.3M147 59.7v-1.3M147 58.4v1.3M148.3 40.8l.6-.3 .1-.5M149.8 53.8h-40M149.8 41.3h-40"/>
<path d="M304.3 58.4v1.3M306.7 40h38.2M307.5 40.8l-.5-.2-.3-.6M311.9 49.6v5.8M313.1 55.4v-5.8M321.9 49.6v5.8M323.1 55.4v-5.8M329.7 49.6v5.8M331 55.4v-5.8M338.5 49.6v5.8M339.7 55.4v-5.8M344.9 40l-.2 .5-.6 .3"/>
<path d="M345.2 47v-1.3M347.3 45.7v1.3M349.2 47.6h-1.2M108.8 74.6h42M122 64.4v-2M127.9 75.8v1.3M127.9 70.6v-1.3M127.9 77.3v1.1M129.4 77.1v-1.3M129.4 70.6v-1.3M129.4 78.4v-1.1M135.6 64.4v-2"/>
<path d="M150.8 72.1h-42M319.7 64.4v-2M331.8 64.4v-2M108.8 87.8l.5 .2 .2 .5M112.5 91.5l-.1-.4-.6-.3M147 91.5l.3-.5 .5-.2M150 88.5l.2-.4 .6-.3M150.8 89.9h-42M150.8 88.5h-42M305.3 94.7a2.2 2.2 0 0 1 3 1.5M306.1 88.5l-.2-.5-.5-.2M306.8 97.5l.9-.8"/>
<path d="M309.1 91.5l-.2-.5-.5-.2M340 94.7a2.2 2.2 0 0 1 3 1.5"/>
</g>
<g fill="none" stroke="#000" stroke-width=".3" stroke-dasharray="1.3 .6" stroke-dashoffset=".3">
<path d="M306 33.5l3.7 2.4M309.7 35.9l-3.7-2.4M341.9 35.9l3.7-2.4M345.6 33.5l-3.7 2.4M110.3 40h38.7M111.3 55.4h35M111.3 56.1h35M113.5 49.6h4.5M113.5 49.1h4.5M122.3 49.1h4.5M122.3 49.6h4.5M131 49.6h4.5"/>
<path d="M131 49.1h4.5M139.8 49.1h4.5M139.8 49.6h4.5M149 40h-38.7M149.2 41.5v48.4M150 41.5v48.4M305.4 48h.6M306 45.4h-.6M306.1 41.5v48.4M307 41.5v48.4M310.2 49.1h4.5M310.2 49.6h4.5"/>
<path d="M320.2 49.6h4.5M320.2 49.1h4.5M345 41.5v48.4M111.8 73.4v-2.5M127.9 74.3v-.6M129.4 74.3v-.6M147.8 73.4v-2.5M313.7 72.7l.2-.6M313.8 74.3l-.1-.6M314.3 71.2l.4-.6M314.5 75.8l-.4-.5M315.4 70l.6-.4"/>
<path d="M315.7 77l-.6-.4M316.9 69.3l.7-.1M317.2 77.5l-.6-.1M318.6 69.2l.6 .2M318.8 77.5l-.6 .1M319.1 73.4l-.1-.6M320.1 69.8l.5 .4M320.3 76.8l-.5 .4M321.3 70.9l.4 .6M321.5 75.6l-.4 .5M322 72.4l.1 .7M322 74.1l-.1 .6"/>
<path d="M331.8 64.4h-12.1M331.8 62.4h-12.1M108.5 92.5h4.4M108.6 96.6v-.7M109.5 89.9v-48.4M109.5 89.9l.3 .6M110.4 89.9v-48.4M110.4 90.8l-.6-.3M112.7 95.9v.7M146.7 92.5h4.4M146.8 96.6v-.7M149.2 90.8h-38.8"/>
<path d="M149.2 90.8l.6-.3M149.2 89.9h-38.8M149.8 90.5l.2-.6M151 95.9v.7M306.4 90.5l-.3-.6M306.5 92.5h4.4M307 90.8l-.6-.3M307 89.9v-48.4M341.3 92.5h4.4M345 89.9v-48.4"/>
</g>
<path d="M102.7 35.2l7 6M110.4 41.5v49.3M149.2 90.8v-49.3" fill="none" stroke="#000" stroke-width=".3" stroke-dasharray="1.3 .6" stroke-dashoffset="-.2"/>
<g fill="none" stroke="#000" stroke-width=".3" stroke-dasharray="1.3 .6" stroke-dashoffset=".7">
<path d="M101.8 32.8l.9-1.1M102.7 31.7l-.9 1.1M309 34.9l.7 1M309.7 35.9l-.7-1M309.7 35.9v5.6M341.9 35.9h-32.2M341.9 35.9l.7-1M342.6 34.9l-.7 1M344.9 38.5v1.5M115.5 41.6v7.5M116 49.1v-7.5M124.3 41.6v7.5"/>
<path d="M124.8 49.1v-7.5M133 41.6v7.5M133.5 49.1v-7.5M141.8 41.6v7.5M142.3 49.1v-7.5M149 40v-1.5M306.7 40v-1.5M312.2 41.6v7.5M312.7 49.1v-7.5M322.2 41.6v7.5M322.7 49.1v-7.5M330.1 41.6v7.5"/>
<path d="M330.6 49.1v-7.5M338.9 41.6v7.5M339.4 49.1v-7.5M341.9 41.5v-5.6M345.2 47h1.4M346.6 45.7h-1.4M305.4 72.2v1.3M309.1 72.3v1.4M315.5 72.6l-.1 1.3M316.9 72.6l-.2 .6 .1 .8M317.1 75.8h1.3M317.1 74.4l.8 .2 .6-.1"/>
<path d="M317.1 72.7a1 1 0 0 0 0 1.3M317.2 74.1a1 1 0 0 0 1.3 .1M317.3 72.6a1 1 0 0 1 1.3 0M317.3 70.9l1.4 .1M318.4 75.8h-1.3M318.6 74.1a1 1 0 0 0 .1-1.3M318.6 72.4l-.6-.3-.7 .2M318.7 71l-1.4-.1M320.3 72.8v1.4M109.8 87.8v3.7M112.5 87.8v3.7M129.7 81.4v-17"/>
<path d="M147 91.5v-3.7M147.8 88.5h-36M149.8 87.8v3.7M305.1 95.7a1.44 1.44 0 0 1 1.7-.3 1.44 1.44 0 0 1 .8 1.5M305.2 95.3a1.68 1.68 0 0 1 2.6 1.4M305.6 93.2h1.4M307 89.9h38M309.2 96.7a3.2 3.2 0 0 0-3.9-3.1M316.6 87.8h1.4M323.5 81.4h1.5M325 81.4v-17M326.6 81.4v-17"/>
<path d="M339.9 95.7a1.44 1.44 0 0 1 1.6-.3 1.44 1.44 0 0 1 .8 1.5M339.9 95.3a1.68 1.68 0 0 1 2.7 1.4M340.3 93.2h1.4M345 89.9h-38"/>
</g>
<g fill="none" stroke="#000" stroke-width=".3" stroke-dasharray="1.3 .6" stroke-dashoffset=".2">
<path d="M109.8 53.8v-12.3M111.8 41.5v29.4M131.7 47.6v2.8M132 47.6v2.8M132.5 50.4v-2.8M132.9 50.4v-2.8M149.8 53.8v-12.3M306 53.8v-12.3M345.6 53.8v-12.3M348.3 47.6v2.8M348.8 50.4v-2.8M147.8 70.9v-29.4"/>
<path d="M317.4 75.3v14.1M108.8 92.9v2.9M112.5 87.8h-2.7M112.6 95.8v-2.9M147 92.9v2.9M149.8 87.8h-2.8M150.8 95.8v-2.9M306.4 96.7a.45 .45 0 0 1-.6 .4 .45 .45 0 0 1-.1-.7 .45 .45 0 0 1 .7 .1v.2M308.4 88.5h35.2M310.6 92.9h-2.8M343.6 88.5h-35.2M345.4 92.9h-2.9"/>
</g>
<g fill="none" stroke="#000" stroke-width=".3" stroke-dasharray="1.3 .6" stroke-dashoffset=".1">
<path d="M102.7 31.7l8.2 6.8M110.9 38.5l-8.2-6.8M307.5 37.8v3M309 37.8v3M111.7 53.8v-12.5M113.5 41.3v12.5M113.9 41.3v12.5M114.3 41.3v12.5M114.5 41.3v12.5M117 53.8v-12.5M117.3 53.8v-12.5M117.6 53.8v-12.5"/>
<path d="M118 53.8v-12.5M122.3 41.3v12.5M122.6 41.3v12.5M123 41.3v12.5M123.3 41.3v12.5M125.8 53.8v-12.5M126 53.8v-12.5M126.4 53.8v-12.5M126.8 53.8v-12.5M131 41.3v12.5M131.4 41.3v12.5M131.8 41.3v12.5"/>
<path d="M132 41.3v12.5M134.5 53.8v-12.5M134.8 53.8v-12.5M135.1 53.8v-12.5M135.5 53.8v-12.5M139.8 41.3v12.5M140.1 41.3v12.5M140.5 41.3v12.5M140.8 41.3v12.5M143.3 53.8v-12.5M143.5 53.8v-12.5M143.9 53.8v-12.5"/>
<path d="M144.3 53.8v-12.5M146.7 53.8v-12.5M305.4 59.7h2.9M307.7 53.8v-12.5M308.3 58.4h-2.9M310.2 41.3v12.5M310.6 41.3v12.5M314.4 53.8v-12.5M314.7 53.8v-12.5M320.2 41.3v12.5M320.6 41.3v12.5M324.4 53.8v-12.5"/>
<path d="M324.7 53.8v-12.5M328.9 49.1h3M328.9 49.6h3M328.9 41.3v12.5M329.1 41.3v12.5M331.6 53.8v-12.5M331.9 53.8v-12.5M337.6 49.1h3M337.6 49.6h3M337.6 41.3v12.5M337.9 41.3v12.5M340.4 53.8v-12.5"/>
<path d="M340.6 53.8v-12.5M342.6 40.8v-3M343.4 53.8v-12.5M344.1 40.8v-3M108.8 75.9h3M108.8 74.6h3M109.3 75.3v16.2M110.8 75.3v16.2M111.3 75.3v16.2M111.8 70.9h-3M111.8 72.1h-3M147.8 75.9h3"/>
<path d="M147.8 74.6h3M148.3 75.3v16.2M148.8 75.3v16.2M150.3 75.3v16.2M150.8 70.9h-3M150.8 72.1h-3M316.4 75.3v16.2M316.9 75.3v16.2M317.4 75.3v16.2M318.4 75.3v16.2M318.9 75.3v16.2M319.4 75.3v16.2"/>
<path d="M304.3 96.7a1.68 1.68 0 0 1 2.4-1.5 1.68 1.68 0 0 1 .3 2.8 1.68 1.68 0 0 1-2.7-.9v-.4M304.8 96.5a1.18 1.18 0 0 0 .6 1.2 1.18 1.18 0 0 0 1.4-.2M305.3 93.6l-.5 2.9M306.1 99.9a3.2 3.2 0 0 0 3.1-3.2M306.4 92.5h4.4h-4.3"/>
</g>
<g fill="none" stroke="#000" stroke-width=".3" stroke-dasharray="1.3 .6" stroke-dashoffset=".9">
<path d="M127.9 64.4h1.8M127.9 65h1.8M127.9 66.9h1.8M127.9 67.5h1.8M127.9 65.7h1.8M127.9 66.3h1.8M127.9 65.4h1.8M127.9 66.6h1.8M127.9 67.8h1.8M127.9 68.2h1.8M127.9 69.4h1.8M127.9 69.1h1.8"/>
<path d="M127.9 68.7h1.8M127.9 70h1.8M127.9 71.6h1.8M127.9 71.9h1.8M127.9 70.3h1.8M127.9 70.7h1.8M127.9 71.2h1.8M127.9 75h1.8M127.9 73.7h1.8M127.9 74.4h1.8M127.9 72.5h1.8M127.9 72.8h1.8"/>
<path d="M127.9 73.2h1.8M127.9 75.3h1.8M127.9 75.7h1.8M127.9 74.1h1.8M127.9 76.2h1.8M127.9 78.1h1.8M127.9 77.5h1.8M127.9 76.6h1.8M127.9 76.9h1.8M127.9 77.8h1.8M127.9 79.4h1.8M127.9 79.1h1.8"/>
<path d="M127.9 80h1.8M127.9 78.7h1.8M129.7 64.7h-1.8M129.7 67.2h-1.8M129.7 65.9h-1.8M129.7 68.4h-1.8M129.7 69.7h-1.8M129.7 70.9h-1.8M129.7 74.7h-1.8M129.7 72.2h-1.8M129.7 73.4h-1.8M129.7 75.9h-1.8"/>
<path d="M129.7 78.4h-1.8M129.7 77.1h-1.8M129.7 79.6h-1.8M318.4 75.3v1.8M127.9 80.3h1.8M127.9 80.6h1.8M127.9 81.2h1.8M127.9 81.4h1.8M129.7 81.4h-1.8M129.7 80.9h-1.8"/>
</g>
<g font-size="5.6">
<text x="24.7" y="7.3">8</text>
<text x="77.2" y="7.3">7</text>
<text x="129.7" y="7.3">6</text>
<text x="182.2" y="7.3">5</text>
<text x="234.7" y="7.3">4</text>
<text x="287.2" y="7.3">3</text>
<text x="339.7" y="7.3">2</text>
<text x="392.2" y="7.3">1</text>
<text x="3.6" y="38.7">D</text>
<text x="412.1" y="38.7">D</text>
<text x="3.7" y="112.9">C</text>
<text x="412.2" y="112.9">C</text>
<text x="3.7" y="187.2">B</text>
<text x="412.2" y="187.2">B</text>
<text x="3.7" y="261.4">A</text>
<text x="412.2" y="261.4">A</text>
<text x="24.7" y="292.8">8</text>
<text x="77.2" y="292.8">7</text>
<text x="129.7" y="292.8">6</text>
<text x="182.2" y="292.8">5</text>
<text x="234.7" y="292.8">4</text>
<text x="287.2" y="292.8">3</text>
<text x="339.7" y="292.8">2</text>
<text x="392.2" y="292.8">1</text>
</g>
<g font-size="4.9">
<text x="302.3" y="169">Orthographic view</text>
<text x="158.9" y="227.1">PROJECT TITLE:</text>
<text x="364.5" y="284.6">1:5</text>
</g>
<text font-size="4.6" x="402.2" y="276.1">A3</text>
<g font-size="4.2">
<text x="313.2" y="24.8">20.00</text>
<text x="109.2" y="30.9">140°</text>
<text x="175.3" y="50.9">40.00</text>
<text x="352.8" y="59.2">243.63</text>
<text x="89.6" y="61.7">200.00</text>
<text x="274" y="62.8">10.65</text>
<text x="121" y="115.5">168.00</text>
<text x="87.9" y="146.2">10.00</text>
<text x="91.2" y="173.2">15.00</text>
<text x="123.4" y="211">266.28</text>
<text x="211.7" y="237.1">DESIGNED BY</text>
<text x="260.9" y="237.1">MATRIC NO</text>
<text x="288.6" y="240.1">NAME OF SUPERVISOR:</text>
<text x="289.5" y="255.3">TITLE:</text>
<text x="289.7" y="265.9">DEPARTMENT:</text>
</g>
<g font-size="3.9">
<text x="395.3" y="272.4">SIZE:</text>
<text x="289.5" y="284.6">WEIGHT:</text>
</g>
<g font-size="3.5">
<text x="353" y="272.4">DATE:</text>
<text x="347.8" y="284.7">SCALE:</text>
<text x="375.9" y="284.7">SHEET: 2</text>
<text x="395.3" y="284.6">OF: 5</text>
</g>
<g font-size="3.2">
<text x="159.5" y="265.8">UNLESS OTHERWISE SPECIFIED:</text>
<text x="159.5" y="270">DIMENSIONS ARE IN</text>
<text x="159.5" y="274.2">MILLIMETERS</text>
<text x="288.4" y="272.4">MATERIAL:</text>
<text x="159.5" y="278.3">LINEAR TOLERANCES: +/- 0.5</text>
<text x="159.5" y="282.5">ANGULAR TOLERANCES: +/-0.1^</text>
</g>
</svg>
